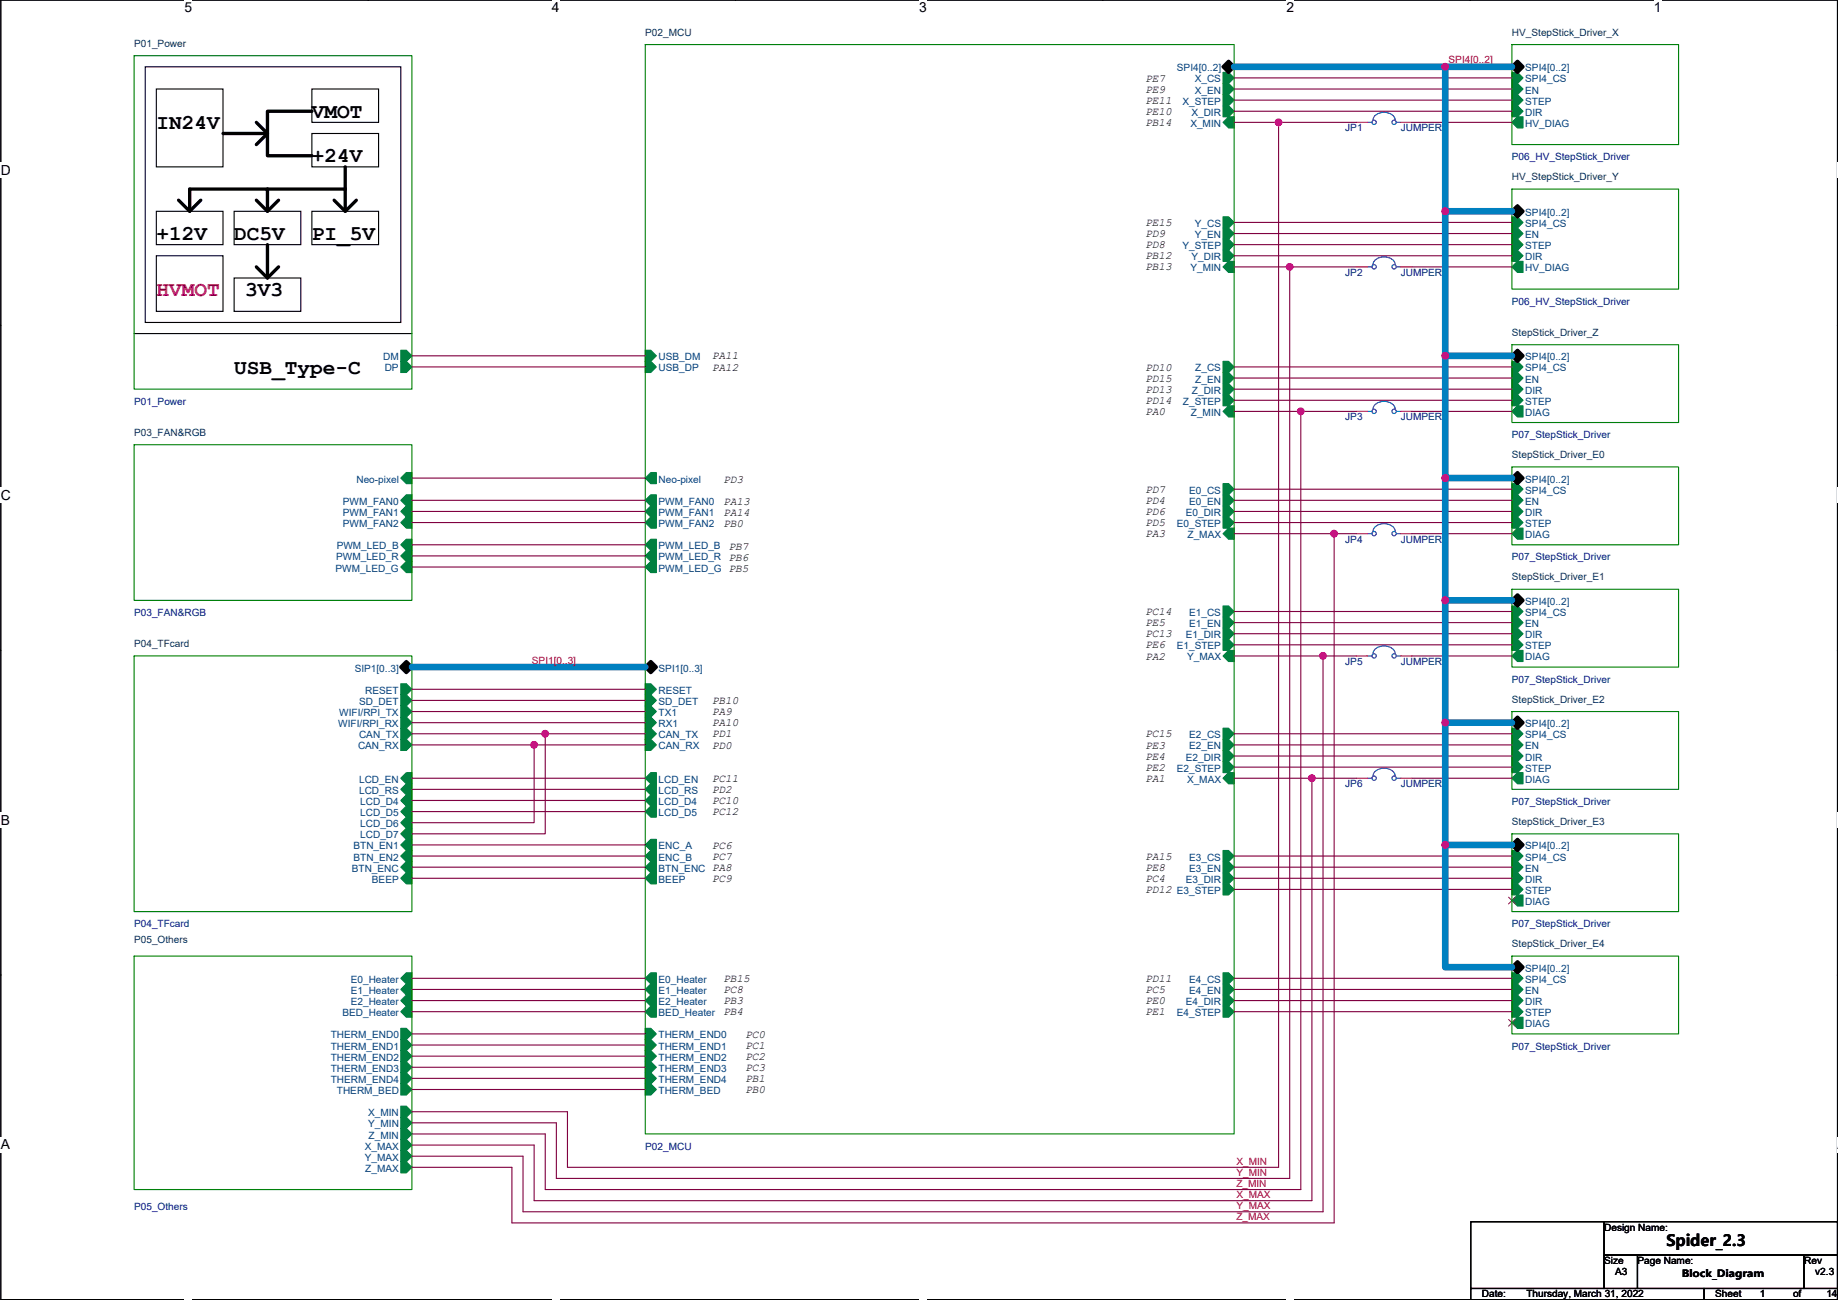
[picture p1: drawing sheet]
<svg xmlns="http://www.w3.org/2000/svg" width="420mm" height="297mm" viewBox="0 0 420 297" stroke-linecap="round" stroke-linejoin="round" font-family="sans-serif">
<path d="M.2 0h419.8v296.9h-419.8z" fill="none" stroke="#000" stroke-width=".25"/>
<g fill="#fff">
<path d="M42.2 0h1.7v3.5h-1.7z"/>
<path d="M42.2 296.9l1.7 .1z"/>
</g>
<path d="M84.1 0h.1M84.1 296.9h.1" fill="none" stroke="#000" stroke-width=".25"/>
<g fill="#fff">
<path d="M126.1 0h1.8v3.5h-1.8z"/>
<path d="M126.1 296.9l1.8 .1z"/>
</g>
<path d="M168.1 0h.1M168.1 296.9h.1" fill="none" stroke="#000" stroke-width=".25"/>
<g fill="#fff">
<path d="M210.1 0h1.7v3.5h-1.7z"/>
<path d="M210.1 296.9l1.7 .1z"/>
</g>
<path d="M252.1 0h.1M252.1 296.9h.1" fill="none" stroke="#000" stroke-width=".25"/>
<g fill="#fff">
<path d="M294.1 0h1.7v3.5h-1.7z"/>
<path d="M294.1 296.9l1.7 .1z"/>
</g>
<path d="M336.1 0h.1M336.1 296.9h.1" fill="none" stroke="#000" stroke-width=".25"/>
<g fill="#fff">
<path d="M378 0h1.8v3.5h-1.8z"/>
<path d="M378 296.9l1.8 .1z"/>
<path d="M.2 37.1h2.3v3.5h-2.3z"/>
<path d="M420 37.1h.2v3.5h-.2z"/>
<path d="M.2 111.4h2.3v3.5h-2.3z"/>
<path d="M420 111.4h.2v3.5h-.2z"/>
</g>
<path d="M.2 74.3h.1M420 74.3h.1" fill="none" stroke="#000" stroke-width=".25"/>
<g fill="#fff">
<path d="M.2 185.6h2.1v3.5h-2.1z"/>
<path d="M420 185.6h.2v3.5h-.2z"/>
</g>
<path d="M.2 148.5h.1M420 148.5h.1" fill="none" stroke="#000" stroke-width=".25"/>
<g fill="#fff">
<path d="M.2 259.8h2.1v3.5h-2.1z"/>
<path d="M420 259.8h.2v3.5h-.2z"/>
</g>
<g fill="none" stroke="#000" stroke-width=".25">
<path d="M33.2 15.3h58.4v58.4h-58.4zM35.7 20.3h15.3v17.8h-15.3zM71.3 20.3h15.2v7.7h-15.2zM71.3 30.5h15.2v7.6h-15.2zM35.7 48.3h15.3v7.6h-15.3zM35.7 58.4h15.3v12.7h-15.3zM53.5 48.3h15.3v7.6h-15.3zM71.3 48.3h15.2v7.6h-15.2zM30.7 76.2h63.5M53.5 63.5h15.3v7.6h-15.3zM.2 222.7h.1M420 222.7h.1"/>
<path d="M336.2 279.2h30.5v15.2h-30.5zM366.7 279.2h53.3v7.6h-53.3zM336.2 294.4h53.4v2.5h-53.4zM366.7 286.8h7.6v7.6h-7.6zM374.3 286.8h38.1v7.6h-38.1zM389.6 294.4h30.4v2.5h-30.4zM412.4 286.8h7.6v7.6h-7.6z"/>
</g>
<path d="M58.6 28l2.5 2.5-2.5 2.5M61.1 30.5v5.1h10.2M71.3 25.4h-10.2v5.1h-10.1M78.9 38.1v10.2M40.8 45.7l2.6 2.6 2.5-2.6M58.6 45.7l2.5 2.6 2.6-2.6M61.1 43.2v5.1M61.1 55.9v7.6M76.4 45.7l2.5 2.6 2.6-2.6M78.9 43.2h-35.5v5.1M58.6 61l2.5 2.5 2.6-2.5" fill="none" stroke="#000" stroke-width=".76"/>
<g fill="#008040" stroke="#008040" stroke-width=".25">
<path d="M91.6 156.2h1.3l1.3 1.3-1.3 1.3h-1.3z" fill-rule="evenodd"/>
<path d="M91.6 158.8h1.3l1.3 1.2-1.3 1.3h-1.3z" fill-rule="evenodd"/>
<path d="M91.6 163.9h1.3l1.3 1.2-1.3 1.3h-1.3z" fill-rule="evenodd"/>
<path d="M91.6 161.3h1.3l1.3 1.3-1.3 1.3h-1.3z" fill-rule="evenodd"/>
<path d="M91.6 166.4h1.3l1.3 1.3-1.3 1.2h-1.3z" fill-rule="evenodd"/>
<path d="M91.6 168.9h1.3l1.3 1.3-1.3 1.3h-1.3z" fill-rule="evenodd"/>
<path d="M91.6 200.7l1.3-1.3h1.3v2.6h-1.3z" fill-rule="evenodd"/>
<path d="M91.6 193.1l1.3-1.3h1.3v2.5h-1.3z" fill-rule="evenodd"/>
<path d="M92.9 176.6h1.3v2.5h-1.3l-1.3-1.3z" fill-rule="evenodd"/>
<path d="M91.6 180.4l1.3-1.3h1.3v2.5h-1.3z" fill-rule="evenodd"/>
<path d="M91.6 195.6l1.3-1.3h1.3v2.6h-1.3z" fill-rule="evenodd"/>
<path d="M92.9 184.2h1.3v2.5h-1.3l-1.3-1.3z" fill-rule="evenodd"/>
<path d="M91.6 182.9l1.3-1.3h1.3v2.6h-1.3z" fill-rule="evenodd"/>
<path d="M91.6 190.5l1.3-1.2h1.3v2.5h-1.3z" fill-rule="evenodd"/>
<path d="M91.6 188l1.3-1.3h1.3v2.6h-1.3z" fill-rule="evenodd"/>
<path d="M91.6 198.1l1.3-1.2h1.3v2.5h-1.3z" fill-rule="evenodd"/>
<path d="M345.6 141h1.3l1.3 1.3-1.3 1.2h-1.3z" fill-rule="evenodd"/>
<path d="M345.6 146.1h1.3l1.3 1.2-1.3 1.3h-1.3z" fill-rule="evenodd"/>
<path d="M345.6 143.5h1.3l1.3 1.3-1.3 1.3h-1.3z" fill-rule="evenodd"/>
<path d="M345.6 138.5h1.3l1.3 1.2-1.3 1.3h-1.3z" fill-rule="evenodd"/>
<path d="M345.6 149.9l1.3-1.3h1.3v2.6h-1.3z" fill-rule="evenodd"/>
<path d="M345.6 224.8h1.3l1.3 1.3-1.3 1.3h-1.3z" fill-rule="evenodd"/>
<path d="M345.6 229.9h1.3l1.3 1.3-1.3 1.2h-1.3z" fill-rule="evenodd"/>
<path d="M345.6 227.4h1.3l1.3 1.2-1.3 1.3h-1.3z" fill-rule="evenodd"/>
<path d="M345.6 222.3h1.3l1.3 1.2-1.3 1.3h-1.3z" fill-rule="evenodd"/>
<path d="M345.6 233.7l1.3-1.3h1.3v2.6h-1.3z" fill-rule="evenodd"/>
<path d="M91.6 223.5l1.3-1.2h1.3v2.5h-1.3z" fill-rule="evenodd"/>
<path d="M91.6 265.5h1.3l1.3 1.2-1.3 1.3h-1.3z" fill-rule="evenodd"/>
<path d="M91.6 226.1l1.3-1.3h1.3v2.6h-1.3z" fill-rule="evenodd"/>
<path d="M91.6 228.6l1.3-1.2h1.3v2.5h-1.3z" fill-rule="evenodd"/>
<path d="M92.9 229.9h1.3v2.5h-1.3l-1.3-1.2z" fill-rule="evenodd"/>
<path d="M91.6 252.8h1.3l1.3 1.2-1.3 1.3h-1.3z" fill-rule="evenodd"/>
<path d="M91.6 255.3h1.3l1.3 1.3-1.3 1.2h-1.3z" fill-rule="evenodd"/>
<path d="M91.6 257.8h1.3l1.3 1.3-1.3 1.3h-1.3z" fill-rule="evenodd"/>
<path d="M91.6 260.4h1.3l1.3 1.2-1.3 1.3h-1.3z" fill-rule="evenodd"/>
<path d="M91.6 262.9h1.3l1.3 1.3-1.3 1.3h-1.3z" fill-rule="evenodd"/>
<path d="M91.6 235h1.3l1.3 1.2-1.3 1.3h-1.3z" fill-rule="evenodd"/>
<path d="M91.6 237.5h1.3l1.3 1.3-1.3 1.3h-1.3z" fill-rule="evenodd"/>
<path d="M91.6 240.1h1.3l1.3 1.2-1.3 1.3h-1.3z" fill-rule="evenodd"/>
<path d="M91.6 242.6h1.3l1.3 1.3-1.3 1.2h-1.3z" fill-rule="evenodd"/>
<path d="M91.6 245.1h1.3l1.3 1.3-1.3 1.3h-1.3z" fill-rule="evenodd"/>
<path d="M91.6 247.7h1.3l1.3 1.2-1.3 1.3h-1.3z" fill-rule="evenodd"/>
<path d="M91.6 80h1.3l1.3 1.3-1.3 1.3h-1.3z" fill-rule="evenodd"/>
<path d="M91.6 82.6h1.3l1.3 1.2-1.3 1.3h-1.3z" fill-rule="evenodd"/>
<path d="M345.6 85.1h1.3l1.3 1.3-1.3 1.3h-1.3z" fill-rule="evenodd"/>
<path d="M345.6 90.2h1.3l1.3 1.3-1.3 1.2h-1.3z" fill-rule="evenodd"/>
<path d="M345.6 87.7h1.3l1.3 1.2-1.3 1.3h-1.3z" fill-rule="evenodd"/>
<path d="M345.6 82.6h1.3l1.3 1.2-1.3 1.3h-1.3z" fill-rule="evenodd"/>
<path d="M345.6 94l1.3-1.3h1.3v2.6h-1.3z" fill-rule="evenodd"/>
<path d="M345.6 168.9h1.3l1.3 1.3-1.3 1.3h-1.3z" fill-rule="evenodd"/>
<path d="M345.6 174h1.3l1.3 1.3-1.3 1.3h-1.3z" fill-rule="evenodd"/>
<path d="M345.6 171.5h1.3l1.3 1.2-1.3 1.3h-1.3z" fill-rule="evenodd"/>
<path d="M345.6 166.4h1.3l1.3 1.3-1.3 1.2h-1.3z" fill-rule="evenodd"/>
<path d="M345.6 177.8l1.3-1.2h1.3v2.5h-1.3z" fill-rule="evenodd"/>
<path d="M345.6 28l1.3-1.3h1.3v2.5h-1.3z" fill-rule="evenodd"/>
<path d="M345.6 19.1h1.3l1.3 1.2-1.3 1.3h-1.3z" fill-rule="evenodd"/>
<path d="M345.6 21.6h1.3l1.3 1.3-1.3 1.3h-1.3z" fill-rule="evenodd"/>
<path d="M345.6 24.2h1.3l1.3 1.2-1.3 1.3h-1.3z" fill-rule="evenodd"/>
<path d="M345.6 16.5h1.3l1.3 1.3-1.3 1.3h-1.3z" fill-rule="evenodd"/>
<path d="M345.6 113.1h1.3l1.3 1.2-1.3 1.3h-1.3z" fill-rule="evenodd"/>
<path d="M345.6 118.1h1.3l1.3 1.3-1.3 1.3h-1.3z" fill-rule="evenodd"/>
<path d="M345.6 115.6h1.3l1.3 1.3-1.3 1.2h-1.3z" fill-rule="evenodd"/>
<path d="M345.6 110.5h1.3l1.3 1.3-1.3 1.3h-1.3z" fill-rule="evenodd"/>
<path d="M345.6 121.9l1.3-1.2h1.3v2.5h-1.3z" fill-rule="evenodd"/>
<path d="M345.6 61l1.3-1.3h1.3v2.6h-1.3z" fill-rule="evenodd"/>
<path d="M345.6 52.1h1.3l1.3 1.3-1.3 1.2h-1.3z" fill-rule="evenodd"/>
<path d="M345.6 54.6h1.3l1.3 1.3-1.3 1.3h-1.3z" fill-rule="evenodd"/>
<path d="M345.6 57.2h1.3l1.3 1.2-1.3 1.3h-1.3z" fill-rule="evenodd"/>
<path d="M345.6 49.6h1.3l1.3 1.2-1.3 1.3h-1.3z" fill-rule="evenodd"/>
<path d="M345.6 196.9h1.3l1.3 1.2-1.3 1.3h-1.3z" fill-rule="evenodd"/>
<path d="M345.6 202h1.3l1.3 1.2-1.3 1.3h-1.3z" fill-rule="evenodd"/>
<path d="M345.6 199.4h1.3l1.3 1.3-1.3 1.3h-1.3z" fill-rule="evenodd"/>
<path d="M345.6 194.3h1.3l1.3 1.3-1.3 1.3h-1.3z" fill-rule="evenodd"/>
<path d="M345.6 205.8l1.3-1.3h1.3v2.5h-1.3z" fill-rule="evenodd"/>
<path d="M147.5 156.2h1.3l1.2 1.3-1.2 1.3h-1.3z" fill-rule="evenodd"/>
<path d="M147.5 82.6h1.3l1.2 1.2-1.2 1.3h-1.3z" fill-rule="evenodd"/>
<path d="M147.5 80h1.3l1.2 1.3-1.2 1.3h-1.3z" fill-rule="evenodd"/>
<path d="M147.5 109.2l1.3-1.2h1.2v2.5h-1.2z" fill-rule="evenodd"/>
<path d="M147.5 129.6l1.3-1.3h1.2v2.5h-1.2z" fill-rule="evenodd"/>
<path d="M147.5 127l1.3-1.2h1.2v2.5h-1.2z" fill-rule="evenodd"/>
<path d="M147.5 124.5l1.3-1.3h1.2v2.6h-1.2z" fill-rule="evenodd"/>
<path d="M147.5 119.4l1.3-1.3h1.2v2.6h-1.2z" fill-rule="evenodd"/>
<path d="M147.5 116.9l1.3-1.3h1.2v2.5h-1.2z" fill-rule="evenodd"/>
<path d="M147.5 114.3l1.3-1.2h1.2v2.5h-1.2z" fill-rule="evenodd"/>
<path d="M147.5 168.9h1.3l1.2 1.3-1.2 1.3h-1.3z" fill-rule="evenodd"/>
<path d="M147.5 166.4h1.3l1.2 1.3-1.2 1.2h-1.3z" fill-rule="evenodd"/>
<path d="M147.5 158.8h1.3l1.2 1.2-1.2 1.3h-1.3z" fill-rule="evenodd"/>
<path d="M147.5 163.9h1.3l1.2 1.2-1.2 1.3h-1.3z" fill-rule="evenodd"/>
<path d="M147.5 161.3h1.3l1.2 1.3-1.2 1.3h-1.3z" fill-rule="evenodd"/>
<path d="M279.6 21.6h1.2l1.3 1.3-1.3 1.3h-1.2z" fill-rule="evenodd"/>
<path d="M279.6 19.1h1.2l1.3 1.2-1.3 1.3h-1.2z" fill-rule="evenodd"/>
<path d="M279.6 16.5h1.2l1.3 1.3-1.3 1.3h-1.2z" fill-rule="evenodd"/>
<path d="M279.6 24.2h1.2l1.3 1.2-1.3 1.3h-1.2z" fill-rule="evenodd"/>
<path d="M279.6 28l1.2-1.3h1.3v2.5h-1.3z" fill-rule="evenodd"/>
<path d="M279.6 52.1h1.2l1.3 1.3-1.3 1.2h-1.2z" fill-rule="evenodd"/>
<path d="M279.6 54.6h1.2l1.3 1.3-1.3 1.3h-1.2z" fill-rule="evenodd"/>
<path d="M279.6 57.2h1.2l1.3 1.2-1.3 1.3h-1.2z" fill-rule="evenodd"/>
<path d="M279.6 49.6h1.2l1.3 1.2-1.3 1.3h-1.2z" fill-rule="evenodd"/>
<path d="M279.6 61l1.2-1.3h1.3v2.6h-1.3z" fill-rule="evenodd"/>
<path d="M279.6 82.6h1.2l1.3 1.2-1.3 1.3h-1.2z" fill-rule="evenodd"/>
<path d="M279.6 85.1h1.2l1.3 1.3-1.3 1.3h-1.2z" fill-rule="evenodd"/>
<path d="M279.6 90.2h1.2l1.3 1.3-1.3 1.2h-1.2z" fill-rule="evenodd"/>
<path d="M279.6 87.7h1.2l1.3 1.2-1.3 1.3h-1.2z" fill-rule="evenodd"/>
<path d="M279.6 94l1.2-1.3h1.3v2.6h-1.3z" fill-rule="evenodd"/>
<path d="M279.6 113.1h1.2l1.3 1.2-1.3 1.3h-1.2z" fill-rule="evenodd"/>
<path d="M279.6 118.1h1.2l1.3 1.3-1.3 1.3h-1.2z" fill-rule="evenodd"/>
<path d="M279.6 115.6h1.2l1.3 1.3-1.3 1.2h-1.2z" fill-rule="evenodd"/>
<path d="M279.6 110.5h1.2l1.3 1.3-1.3 1.3h-1.2z" fill-rule="evenodd"/>
<path d="M279.6 121.9l1.2-1.2h1.3v2.5h-1.3z" fill-rule="evenodd"/>
<path d="M279.6 146.1h1.2l1.3 1.2-1.3 1.3h-1.2z" fill-rule="evenodd"/>
<path d="M279.6 138.5h1.2l1.3 1.2-1.3 1.3h-1.2z" fill-rule="evenodd"/>
<path d="M279.6 149.9l1.2-1.3h1.3v2.6h-1.3z" fill-rule="evenodd"/>
<path d="M279.6 141h1.2l1.3 1.3-1.3 1.2h-1.2z" fill-rule="evenodd"/>
<path d="M279.6 143.5h1.2l1.3 1.3-1.3 1.3h-1.2z" fill-rule="evenodd"/>
<path d="M279.6 166.4h1.2l1.3 1.3-1.3 1.2h-1.2z" fill-rule="evenodd"/>
<path d="M279.6 177.8l1.2-1.2h1.3v2.5h-1.3z" fill-rule="evenodd"/>
<path d="M279.6 171.5h1.2l1.3 1.2-1.3 1.3h-1.2z" fill-rule="evenodd"/>
<path d="M279.6 174h1.2l1.3 1.3-1.3 1.3h-1.2z" fill-rule="evenodd"/>
<path d="M279.6 168.9h1.2l1.3 1.3-1.3 1.3h-1.2z" fill-rule="evenodd"/>
<path d="M279.6 194.3h1.2l1.3 1.3-1.3 1.3h-1.2z" fill-rule="evenodd"/>
<path d="M279.6 196.9h1.2l1.3 1.2-1.3 1.3h-1.2z" fill-rule="evenodd"/>
<path d="M279.6 202h1.2l1.3 1.2-1.3 1.3h-1.2z" fill-rule="evenodd"/>
<path d="M279.6 199.4h1.2l1.3 1.3-1.3 1.3h-1.2z" fill-rule="evenodd"/>
<path d="M279.6 222.3h1.2l1.3 1.2-1.3 1.3h-1.2z" fill-rule="evenodd"/>
<path d="M279.6 227.4h1.2l1.3 1.2-1.3 1.3h-1.2z" fill-rule="evenodd"/>
<path d="M279.6 224.8h1.2l1.3 1.3-1.3 1.3h-1.2z" fill-rule="evenodd"/>
<path d="M279.6 229.9h1.2l1.3 1.3-1.3 1.2h-1.2z" fill-rule="evenodd"/>
<path d="M147.5 226.1l1.3-1.3h1.2v2.6h-1.2z" fill-rule="evenodd"/>
<path d="M147.5 223.5l1.3-1.2h1.2v2.5h-1.2z" fill-rule="evenodd"/>
<path d="M147.5 231.2l1.3-1.3h1.2v2.5h-1.2z" fill-rule="evenodd"/>
<path d="M147.5 228.6l1.3-1.2h1.2v2.5h-1.2z" fill-rule="evenodd"/>
<path d="M147.5 242.6h1.3l1.2 1.3-1.2 1.2h-1.3z" fill-rule="evenodd"/>
<path d="M147.5 240.1h1.3l1.2 1.2-1.2 1.3h-1.3z" fill-rule="evenodd"/>
<path d="M147.5 237.5h1.3l1.2 1.3-1.2 1.3h-1.3z" fill-rule="evenodd"/>
<path d="M147.5 235h1.3l1.2 1.2-1.2 1.3h-1.3z" fill-rule="evenodd"/>
<path d="M147.5 245.1h1.3l1.2 1.3-1.2 1.3h-1.3z" fill-rule="evenodd"/>
<path d="M147.5 247.7h1.3l1.2 1.2-1.2 1.3h-1.3z" fill-rule="evenodd"/>
<path d="M147.5 195.6l1.3-1.3h1.2v2.6h-1.2z" fill-rule="evenodd"/>
<path d="M147.5 193.1l1.3-1.3h1.2v2.5h-1.2z" fill-rule="evenodd"/>
<path d="M147.5 200.7l1.3-1.3h1.2v2.6h-1.2z" fill-rule="evenodd"/>
<path d="M147.5 177.8l1.3-1.2h1.2v2.5h-1.2z" fill-rule="evenodd"/>
<path d="M147.5 185.4l1.3-1.2h1.2v2.5h-1.2z" fill-rule="evenodd"/>
<path d="M147.5 182.9l1.3-1.3h1.2v2.6h-1.2z" fill-rule="evenodd"/>
<path d="M147.5 180.4l1.3-1.3h1.2v2.5h-1.2z" fill-rule="evenodd"/>
<path d="M147.5 198.1l1.3-1.2h1.2v2.5h-1.2z" fill-rule="evenodd"/>
<path d="M91.6 109.2l1.3-1.2h1.3v2.5h-1.3z" fill-rule="evenodd"/>
<path d="M92.9 128.3h1.3v2.5h-1.3l-1.3-1.2z" fill-rule="evenodd"/>
<path d="M91.6 127l1.3-1.2h1.3v2.5h-1.3z" fill-rule="evenodd"/>
<path d="M92.9 123.2h1.3v2.6h-1.3l-1.3-1.3z" fill-rule="evenodd"/>
<path d="M92.9 118.1h1.3v2.6h-1.3l-1.3-1.3z" fill-rule="evenodd"/>
<path d="M91.6 116.9l1.3-1.3h1.3v2.5h-1.3z" fill-rule="evenodd"/>
<path d="M92.9 113.1h1.3v2.5h-1.3l-1.3-1.3z" fill-rule="evenodd"/>
</g>
<g fill="#000" stroke="#000" stroke-width=".76">
<path d="M279.6 15.3l1.2-1.3 1.3 1.3-1.3 1.2z" fill-rule="evenodd"/>
<path d="M345.6 15.3l1.3-1.3 1.3 1.3-1.3 1.2z" fill-rule="evenodd"/>
<path d="M346.9 47l1.3 1.3-1.3 1.3-1.3-1.3z" fill-rule="evenodd"/>
<path d="M345.6 81.3l1.3-1.3 1.3 1.3-1.3 1.3z" fill-rule="evenodd"/>
<path d="M346.9 108l1.3 1.2-1.3 1.3-1.3-1.3z" fill-rule="evenodd"/>
<path d="M346.9 135.9l1.3 1.3-1.3 1.3-1.3-1.3z" fill-rule="evenodd"/>
<path d="M91.6 152.4l1.3-1.2 1.3 1.2-1.3 1.3z" fill-rule="evenodd"/>
<path d="M147.5 152.4l1.3-1.2 1.2 1.2-1.2 1.3z" fill-rule="evenodd"/>
<path d="M346.9 163.9l1.3 1.2-1.3 1.3-1.3-1.3z" fill-rule="evenodd"/>
<path d="M345.6 193.1l1.3-1.3 1.3 1.3-1.3 1.2z" fill-rule="evenodd"/>
<path d="M346.9 219.7l1.3 1.3-1.3 1.3-1.3-1.3z" fill-rule="evenodd"/>
</g>
<g fill="none" stroke="#008000" stroke-width=".25">
<path d="M30.7 12.7h63.5v76.2h-63.5zM147.5 10.2h134.6v248.9h-134.6zM345.6 10.2h38.1v22.8h-38.1zM345.6 43.2h38.1v22.9h-38.1zM345.6 78.8h38.1v17.7h-38.1zM30.7 101.6h63.5v35.6h-63.5zM345.6 106.7h38.1v17.8h-38.1zM345.6 134.6h38.1v17.8h-38.1zM30.7 149.9h63.5v58.4h-63.5zM345.6 162.6h38.1v17.8h-38.1zM345.6 190.5h38.1v17.8h-38.1zM30.7 218.5h63.5v53.3h-63.5z"/>
<path d="M345.6 218.5h38.1v17.7h-38.1z"/>
</g>
<g fill="none" stroke="#00f" stroke-width=".25">
<path d="M312.6 28h1M313.9 27.4a2.65 2.65 0 0 1 3.8-1.5 1.76 1.76 0 0 1 1.2 1.5M319.2 28h1M312.6 61h1M313.9 60.5a2.65 2.65 0 0 1 3.8-1.6 1.76 1.76 0 0 1 1.2 1.6M319.2 61h1M312.6 94h1M313.9 93.5a2.65 2.65 0 0 1 3.8-1.5 1.76 1.76 0 0 1 1.2 1.5M319.2 94h1M312.6 121.9h1M313.9 121.4a2.65 2.65 0 0 1 3.8-1.5 1.76 1.76 0 0 1 1.2 1.5M319.2 121.9h1"/>
<path d="M312.6 149.9h1M313.9 149.4a2.65 2.65 0 0 1 3.8-1.6 1.76 1.76 0 0 1 1.2 1.6M319.2 149.9h1M312.6 177.8h1M313.9 177.3a2.65 2.65 0 0 1 3.8-1.5 1.76 1.76 0 0 1 1.2 1.5M319.2 177.8h1"/>
<circle cx="314.1" cy="27.9" r=".5"/>
<circle cx="318.7" cy="27.9" r=".5"/>
<circle cx="314.1" cy="61" r=".5"/>
<circle cx="318.7" cy="61" r=".5"/>
<circle cx="314.1" cy="94" r=".5"/>
<circle cx="318.7" cy="94" r=".5"/>
<circle cx="314.1" cy="121.9" r=".5"/>
<circle cx="318.7" cy="121.9" r=".5"/>
<circle cx="314.1" cy="149.9" r=".5"/>
<circle cx="318.7" cy="149.9" r=".5"/>
<circle cx="314.1" cy="177.8" r=".5"/>
<circle cx="318.7" cy="177.8" r=".5"/>
</g>
<path d="M310.1 28h2.5M320.2 28h2.6M310.1 61h2.5M320.2 61h2.6M310.1 94h2.5M320.2 94h2.6M310.1 121.9h2.5M320.2 121.9h2.6M310.1 149.9h2.5M320.2 149.9h2.6M310.1 177.8h2.5M320.2 177.8h2.6" fill="none" stroke="#f00" stroke-width=".25"/>
<path d="M344.9 205l1.5 1.5M346.4 205l-1.6 1.5M344.9 232.9l1.5 1.6M346.4 232.9l-1.6 1.6" fill="none" stroke="#804000" stroke-width=".23"/>
<g fill="none" stroke="#800040" stroke-width=".25">
<path d="M282.1 17.8h63.5M282.1 28h10.2M282.1 25.4h63.5M282.1 22.9h63.5M282.1 20.3h63.5M292.3 28v238.7h-162.6v-12.7h-35.5M292.3 28h17.8M322.8 28h22.8M282.1 58.4h63.5M282.1 55.9h63.5M282.1 53.4h63.5M282.1 50.8h63.5"/>
<path d="M282.1 61h12.7M294.8 61v208.3h-167.6v-12.7h-33M294.8 61h15.3M322.8 61h22.8M94.2 81.3h53.3M94.2 83.8h53.3M282.1 94h15.3M282.1 83.8h63.5M282.1 86.4h63.5M282.1 88.9h63.5M282.1 91.5h63.5M297.4 94v177.8h-172.8v-12.7h-30.4"/>
<path d="M297.4 94h12.7M322.8 94h22.8M94.2 114.3h53.3M94.2 116.9h53.3M94.2 119.4h53.3M94.2 109.2h53.3M282.1 111.8h63.5M282.1 114.3h63.5M282.1 116.9h63.5M282.1 119.4h63.5M94.2 124.5h53.3M94.2 127h53.3"/>
<path d="M94.2 129.6h53.3M282.1 121.9h22.9M282.1 139.7h63.5M305 121.9v157.5h-188v-12.7h-22.8M305 121.9h5.1M322.8 121.9h22.8M94.2 157.5h53.3M282.1 149.9h20.3M282.1 142.3h63.5M282.1 144.8h63.5M282.1 147.3h63.5M302.4 149.9v127h-182.8v-12.7h-25.4"/>
<path d="M302.4 149.9h7.7M322.8 149.9h22.8M94.2 167.7h30.4M94.2 177.8h53.3M94.2 160h53.3M94.2 162.6h53.3M94.2 165.1h53.3M94.2 170.2h27.9M147.5 167.7h-22.9v22.8h-30.4M147.5 170.2h-25.4v17.8h-27.9M282.1 177.8h17.8M282.1 167.7h63.5"/>
<path d="M282.1 170.2h63.5M282.1 172.7h63.5M282.1 175.3h63.5M299.9 177.8v96.5h-177.8v-12.7h-27.9M299.9 177.8h10.2M322.8 177.8h22.8M94.2 182.9h53.3M94.2 185.4h53.3M94.2 180.4h53.3M94.2 193.1h53.3M94.2 195.6h53.3M94.2 198.1h53.3"/>
<path d="M282.1 198.1h63.5M282.1 195.6h63.5M94.2 200.7h53.3M282.1 203.2h63.5M282.1 200.7h63.5M94.2 223.5h53.3M94.2 226.1h53.3M94.2 228.6h53.3M94.2 231.2h53.3M94.2 236.2h53.3M94.2 238.8h53.3M282.1 223.5h63.5"/>
<path d="M282.1 226.1h63.5M282.1 228.6h63.5M282.1 231.2h63.5M94.2 241.3h53.3M94.2 243.9h53.3M94.2 246.4h53.3M94.2 248.9h53.3"/>
</g>
<g fill="#f0f" stroke="#f0f" stroke-width=".25">
<circle cx="124.6" cy="167.6" r=".76"/>
<circle cx="122.1" cy="170.2" r=".76"/>
<circle cx="330.4" cy="15.2" r=".76"/>
<circle cx="330.4" cy="81.3" r=".76"/>
<circle cx="330.4" cy="48.3" r=".76"/>
<circle cx="330.4" cy="109.2" r=".76"/>
<circle cx="330.4" cy="137.2" r=".76"/>
<circle cx="330.4" cy="165.1" r=".76"/>
<circle cx="330.4" cy="193" r=".76"/>
<circle cx="294.8" cy="61" r=".76"/>
<circle cx="299.9" cy="177.8" r=".76"/>
<circle cx="302.4" cy="149.9" r=".76"/>
<circle cx="305" cy="121.9" r=".76"/>
<circle cx="297.3" cy="94" r=".76"/>
<circle cx="292.3" cy="27.9" r=".76"/>
</g>
<g fill="none" stroke="#0080c0" stroke-width="1.5">
<path d="M282.1 15.3h48.3M330.4 15.3v33h15.2M330.4 15.3h15.2M330.4 48.3v33h15.2M330.4 81.3v27.9h15.2M330.4 109.2v28M330.4 137.2h15.2M330.4 137.2v27.9M94.2 152.4h53.3M330.4 165.1h15.2M330.4 165.1v28M330.4 193.1h15.2"/>
<path d="M330.4 193.1v27.9h15.2"/>
</g>
<g font-size="4.8">
<text x="35.7" y="29.5">IN24V</text>
<text x="71.3" y="26.9">VMOT</text>
<text x="71.3" y="37.1">+24V</text>
<text x="35.7" y="54.9">+12V</text>
<text x="53.5" y="54.9">DC5V</text>
<text x="71.3" y="54.9">PI_5V</text>
<text x="56.1" y="67.6">3V3</text>
<text x="53.5" y="85.4">USB_Type-C</text>
</g>
<text font-size="4.8" fill="#f00" x="35.7" y="67.6">HVMOT</text>
<text font-size="3.6" x="380.9" y="284.7">Spider_2.3</text>
<g font-size="3.2">
<text x="42.2" y="2.8">5</text>
<text x="126.1" y="2.8">4</text>
<text x="210.1" y="2.8">3</text>
<text x="294.1" y="2.8">2</text>
<text x="378" y="2.8">1</text>
<text x=".2" y="39.9">D</text>
<text x=".2" y="114.2">C</text>
<text x=".2" y="188.4">B</text>
<text x=".2" y="262.6">A</text>
<text x="420" y="262.6">A</text>
</g>
<g font-size="2.5">
<text x="261.8" y="18.6">PE7</text>
<text x="261.8" y="21.2">PE9</text>
<text x="261.8" y="23.7">PE11</text>
<text x="261.8" y="26.2">PE10</text>
<text x="261.8" y="28.8">PB14</text>
<text x="261.8" y="51.6">PE15</text>
<text x="261.8" y="54.2">PD9</text>
<text x="261.8" y="56.7">PD8</text>
<text x="261.8" y="59.3">PB12</text>
<text x="261.8" y="61.8">PB13</text>
<text x="162.7" y="82.1">PA11</text>
<text x="162.7" y="84.7">PA12</text>
<text x="261.8" y="84.7">PD10</text>
<text x="261.8" y="87.2">PD15</text>
<text x="261.8" y="89.7">PD13</text>
<text x="261.8" y="92.3">PD14</text>
<text x="261.8" y="94.8">PA0</text>
<text x="165.3" y="110.3">PD3</text>
<text x="261.8" y="112.6">PD7</text>
<text x="165.3" y="115.4">PA13</text>
<text x="165.3" y="117.9">PA14</text>
<text x="261.8" y="115.1">PD4</text>
<text x="261.8" y="117.7">PD6</text>
<text x="165.3" y="120.5">PB0</text>
<text x="166.5" y="125.6">PB7</text>
<text x="261.8" y="120.2">PD5</text>
<text x="261.8" y="122.8">PA3</text>
<text x="261.8" y="140.5">PC14</text>
<text x="261.8" y="143.1">PE5</text>
<text x="261.8" y="148.2">PE6</text>
<text x="261.8" y="145.6">PC13</text>
<text x="261.8" y="150.7">PA2</text>
<text x="162.7" y="160.9">PB10</text>
<text x="162.7" y="163.4">PA9</text>
<text x="162.7" y="165.9">PA10</text>
<text x="162.7" y="171">PD0</text>
<text x="162.7" y="168.5">PD1</text>
<text x="261.8" y="168.5">PC15</text>
<text x="261.8" y="171">PE3</text>
<text x="261.8" y="173.6">PE4</text>
<text x="162.7" y="178.6">PC11</text>
<text x="261.8" y="176.1">PE2</text>
<text x="261.8" y="178.6">PA1</text>
<text x="162.7" y="181.2">PD2</text>
<text x="162.7" y="183.7">PC10</text>
<text x="162.7" y="186.3">PC12</text>
<text x="162.7" y="193.9">PC6</text>
<text x="162.7" y="196.4">PC7</text>
<text x="261.8" y="196.4">PA15</text>
<text x="162.7" y="201.5">PC9</text>
<text x="261.8" y="199">PE8</text>
<text x="261.8" y="201.5">PC4</text>
<text x="261.8" y="204">PD12 E3_STEP</text>
<text x="165.3" y="224.4">PB15</text>
<text x="165.3" y="226.9">PC8</text>
<text x="261.8" y="224.4">PD11</text>
<text x="261.8" y="226.9">PC5</text>
<text x="165.3" y="229.4">PB3</text>
<text x="165.3" y="232">PB4</text>
<text x="261.8" y="229.4">PE0</text>
<text x="261.8" y="232">PE1</text>
<text x="170.4" y="237.1">PC0</text>
<text x="170.4" y="239.6">PC1</text>
<text x="170.4" y="242.1">PC2</text>
<text x="170.4" y="244.7">PC3</text>
<text x="170.4" y="247.2">PB1</text>
<text x="170.4" y="249.8">PB0</text>
</g>
<g font-size="2.3" fill="#004040">
<text x="30.7" y="10.7">P01_Power</text>
<text x="147.5" y="8.2">P02_MCU</text>
<text x="345.6" y="8.2">HV_StepStick_Driver_X</text>
<text x="345.6" y="41.2">HV_StepStick_Driver_Y</text>
<text x="345.6" y="76.8">StepStick_Driver_Z</text>
<text x="30.7" y="99.6">P03_FAN&amp;RGB</text>
<text x="345.6" y="104.7">StepStick_Driver_E0</text>
<text x="345.6" y="132.6">StepStick_Driver_E1</text>
<text x="30.7" y="147.9">P04_TFcard</text>
<text x="345.6" y="160.6">StepStick_Driver_E2</text>
<text x="345.6" y="188.5">StepStick_Driver_E3</text>
<text x="30.7" y="215.4">P05_Others</text>
<text x="345.6" y="216.5">StepStick_Driver_E4</text>
</g>
<g font-size="2.3" fill="#004080">
<text x="269" y="16.3">SPI4[0..2]</text>
<text x="348.7" y="16.3">SPI4[0..2]</text>
<text x="270.3" y="23.9">X_STEP</text>
<text x="273.1" y="21.4">X_EN</text>
<text x="273.1" y="18.8">X_CS</text>
<text x="348.7" y="21.4">EN</text>
<text x="348.7" y="23.9">STEP</text>
<text x="348.7" y="18.8">SPI4_CS</text>
<text x="272.1" y="29">X_MIN</text>
<text x="272.3" y="26.5">X_DIR</text>
<text x="348.7" y="29">HV_DIAG</text>
<text x="348.7" y="26.5">DIR</text>
<text x="273.1" y="51.9">Y_CS</text>
<text x="348.7" y="51.9">SPI4_CS</text>
<text x="348.7" y="49.3">SPI4[0..2]</text>
<text x="270.3" y="56.9">Y_STEP</text>
<text x="272.4" y="59.5">Y_DIR</text>
<text x="273.1" y="54.4">Y_EN</text>
<text x="348.7" y="54.4">EN</text>
<text x="348.7" y="56.9">STEP</text>
<text x="348.7" y="59.5">DIR</text>
<text x="272.1" y="62">Y_MIN</text>
<text x="348.7" y="62">HV_DIAG</text>
<text x="87.6" y="82.3">DM</text>
<text x="150.5" y="82.3">USB_DM</text>
<text x="348.7" y="82.3">SPI4[0..2]</text>
<text x="87.9" y="84.9">DP</text>
<text x="150.5" y="84.9">USB_DP</text>
<text x="272.5" y="90">Z_DIR</text>
<text x="273.2" y="84.9">Z_CS</text>
<text x="273.2" y="87.4">Z_EN</text>
<text x="348.7" y="87.4">EN</text>
<text x="348.7" y="90">DIR</text>
<text x="348.7" y="84.9">SPI4_CS</text>
<text x="270.4" y="92.5">Z_STEP</text>
<text x="272.2" y="95">Z_MIN</text>
<text x="348.7" y="92.5">STEP</text>
<text x="348.7" y="95">DIAG</text>
<text x="81.5" y="110.3">Neo-pixel</text>
<text x="150.5" y="110.3">Neo-pixel</text>
<text x="271.8" y="112.8">E0_CS</text>
<text x="348.7" y="112.8">SPI4_CS</text>
<text x="348.7" y="110.3">SPI4[0..2]</text>
<text x="78.4" y="117.9">PWM_FAN1</text>
<text x="78.4" y="115.4">PWM_FAN0</text>
<text x="150.5" y="117.9">PWM_FAN1</text>
<text x="150.5" y="115.4">PWM_FAN0</text>
<text x="271.1" y="117.9">E0_DIR</text>
<text x="271.8" y="115.4">E0_EN</text>
<text x="348.7" y="115.4">EN</text>
<text x="348.7" y="117.9">DIR</text>
<text x="77" y="125.5">PWM_LED_B</text>
<text x="78.4" y="120.4">PWM_FAN2</text>
<text x="150.5" y="125.5">PWM_LED_B</text>
<text x="150.5" y="120.4">PWM_FAN2</text>
<text x="269" y="120.4">E0_STEP</text>
<text x="271.5" y="123">Z_MAX</text>
<text x="348.7" y="120.4">STEP</text>
<text x="348.7" y="123">DIAG</text>
<text x="76.7" y="130.6">PWM_LED_G</text>
<text x="76.8" y="128.1">PWM_LED_R</text>
<text x="150.5" y="130.6">PWM_LED_G PB5</text>
<text x="150.5" y="128.1">PWM_LED_R PB6</text>
<text x="271.8" y="140.8">E1_CS</text>
<text x="271.8" y="143.3">E1_EN</text>
<text x="348.7" y="143.3">EN</text>
<text x="348.7" y="140.8">SPI4_CS</text>
<text x="348.7" y="138.2">SPI4[0..2]</text>
<text x="269" y="148.4">E1_STEP</text>
<text x="271.1" y="145.8">E1_DIR</text>
<text x="348.7" y="148.4">STEP</text>
<text x="348.7" y="145.8">DIR</text>
<text x="81.1" y="153.5">SIP1[0..3]</text>
<text x="150.5" y="153.5">SPI1[0..3]</text>
<text x="271.4" y="150.9">Y_MAX</text>
<text x="348.7" y="150.9">DIAG</text>
<text x="82.1" y="161.1">SD_DET</text>
<text x="83.5" y="158.5">RESET</text>
<text x="150.5" y="158.5">RESET</text>
<text x="150.5" y="161.1">SD_DET</text>
<text x="77.3" y="166.2">WIFI/RPI_RX</text>
<text x="77.6" y="163.6">WIFI/RPI_TX</text>
<text x="150.5" y="166.2">RX1</text>
<text x="150.5" y="163.6">TX1</text>
<text x="348.7" y="166.2">SPI4[0..2]</text>
<text x="81.8" y="171.2">CAN_RX</text>
<text x="82.1" y="168.7">CAN_TX</text>
<text x="150.5" y="171.2">CAN_RX</text>
<text x="150.5" y="168.7">CAN_TX</text>
<text x="271.1" y="173.8">E2_DIR</text>
<text x="271.8" y="168.7">E2_CS</text>
<text x="271.8" y="171.2">E2_EN</text>
<text x="348.7" y="171.2">EN</text>
<text x="348.7" y="173.8">DIR</text>
<text x="348.7" y="168.7">SPI4_CS</text>
<text x="82.1" y="178.9">LCD_EN</text>
<text x="150.5" y="178.9">LCD_EN</text>
<text x="269" y="176.3">E2_STEP</text>
<text x="271.3" y="178.9">X_MAX</text>
<text x="348.7" y="176.3">STEP</text>
<text x="348.7" y="178.9">DIAG</text>
<text x="82.1" y="181.4">LCD_RS</text>
<text x="82.3" y="183.9">LCD_D4</text>
<text x="150.5" y="183.9">LCD_D4</text>
<text x="150.5" y="181.4">LCD_RS</text>
<text x="82.3" y="186.5">LCD_D5</text>
<text x="82.3" y="191.6">LCD_D7</text>
<text x="82.3" y="189">LCD_D6</text>
<text x="150.5" y="186.5">LCD_D5</text>
<text x="80.8" y="194.1">BTN_EN1</text>
<text x="80.8" y="196.6">BTN_EN2</text>
<text x="150.5" y="196.6">ENC_B</text>
<text x="150.5" y="194.1">ENC_A</text>
<text x="271.8" y="196.6">E3_CS</text>
<text x="348.7" y="196.6">SPI4_CS</text>
<text x="348.7" y="194.1">SPI4[0..2]</text>
<text x="80.4" y="199.2">BTN_ENC</text>
<text x="85" y="201.7">BEEP</text>
<text x="150.5" y="201.7">BEEP</text>
<text x="150.5" y="199.2">BTN_ENC PA8</text>
<text x="271.1" y="201.7">E3_DIR</text>
<text x="271.8" y="199.2">E3_EN</text>
<text x="348.7" y="199.2">EN</text>
<text x="348.7" y="201.7">DIR</text>
<text x="348.7" y="204.3">STEP</text>
<text x="348.7" y="206.8">DIAG</text>
<text x="80.2" y="224.6">E0_Heater</text>
<text x="80.2" y="227.1">E1_Heater</text>
<text x="150.5" y="227.1">E1_Heater</text>
<text x="150.5" y="224.6">E0_Heater</text>
<text x="271.8" y="224.6">E4_CS</text>
<text x="271.8" y="227.1">E4_EN</text>
<text x="348.7" y="227.1">EN</text>
<text x="348.7" y="224.6">SPI4_CS</text>
<text x="348.7" y="222">SPI4[0..2]</text>
<text x="78.3" y="232.2">BED_Heater</text>
<text x="80.2" y="229.7">E2_Heater</text>
<text x="150.5" y="232.2">BED_Heater</text>
<text x="150.5" y="229.7">E2_Heater</text>
<text x="269" y="232.2">E4_STEP</text>
<text x="271.1" y="229.7">E4_DIR</text>
<text x="348.7" y="232.2">STEP</text>
<text x="348.7" y="229.7">DIR</text>
<text x="75.6" y="237.3">THERM_END0</text>
<text x="75.6" y="239.8">THERM_END1</text>
<text x="150.5" y="239.8">THERM_END1</text>
<text x="150.5" y="237.3">THERM_END0</text>
<text x="348.7" y="234.7">DIAG</text>
<text x="75.6" y="242.4">THERM_END2</text>
<text x="75.6" y="244.9">THERM_END3</text>
<text x="150.5" y="244.9">THERM_END3</text>
<text x="150.5" y="242.4">THERM_END2</text>
<text x="75.6" y="247.4">THERM_END4</text>
<text x="77" y="250">THERM_BED</text>
<text x="150.5" y="247.4">THERM_END4</text>
<text x="150.5" y="250">THERM_BED</text>
<text x="84.1" y="255.1">X_MIN</text>
<text x="84.2" y="257.6">Y_MIN</text>
<text x="83.4" y="262.7">X_MAX</text>
<text x="84.3" y="260.1">Z_MIN</text>
<text x="83.4" y="265.2">Y_MAX</text>
<text x="83.5" y="267.8">Z_MAX</text>
</g>
<g font-size="2.3" fill="#f00">
<text x="331.1" y="14.5">SPI4[0..2]</text>
<text x="121.6" y="151.7">SPI1[0..3]</text>
<text x="282.6" y="266.1">X_MIN</text>
<text x="282.6" y="268.6">Y_MIN</text>
<text x="282.6" y="271.2">Z_MIN</text>
<text x="282.6" y="273.7">X_MAX</text>
<text x="282.6" y="276.3">Y_MAX</text>
<text x="282.6" y="278.8">Z_MAX</text>
</g>
<g font-size="2.3" fill="#000080">
<text x="307.5" y="30">JP1</text>
<text x="320.2" y="30">JUMPER</text>
<text x="345.6" y="36.6">P06_HV_StepStick_Driver</text>
<text x="307.5" y="63">JP2</text>
<text x="320.2" y="63">JUMPER</text>
<text x="345.6" y="69.6">P06_HV_StepStick_Driver</text>
<text x="30.7" y="92.5">P01_Power</text>
<text x="307.5" y="96.1">JP3</text>
<text x="320.2" y="96.1">JUMPER</text>
<text x="345.6" y="100.1">P07_StepStick_Driver</text>
<text x="307.5" y="124">JP4</text>
<text x="320.2" y="124">JUMPER</text>
<text x="345.6" y="128.1">P07_StepStick_Driver</text>
<text x="30.7" y="140.8">P03_FAN&amp;RGB</text>
<text x="307.5" y="151.9">JP5</text>
<text x="320.2" y="151.9">JUMPER</text>
<text x="345.6" y="156">P07_StepStick_Driver</text>
<text x="307.5" y="179.9">JP6</text>
<text x="320.2" y="179.9">JUMPER</text>
<text x="345.6" y="183.9">P07_StepStick_Driver</text>
<text x="30.7" y="211.9">P04_TFcard</text>
<text x="345.6" y="211.9">P07_StepStick_Driver</text>
<text x="345.6" y="239.8">P07_StepStick_Driver</text>
<text x="147.5" y="262.7">P02_MCU</text>
<text x="30.7" y="276.4">P05_Others</text>
</g>
<g font-size="2.3">
<text x="366.7" y="281.2">Design Name:</text>
<text x="366.7" y="288.8">Size</text>
<text x="369.2" y="291.4">A3</text>
<text x="374.3" y="288.8">Page Name:</text>
<text x="384.5" y="291.7">Block_Diagram</text>
<text x="412.4" y="288.8">Rev</text>
<text x="415" y="291.4">v2.3</text>
<text x="338.8" y="296.5">Date:</text>
<text x="348.9" y="296.5">Thursday, March 31, 2022</text>
<text x="392.1" y="296.5">Sheet</text>
<text x="402.3" y="296.5">1</text>
<text x="409.9" y="296.5">of</text>
<text x="417.5" y="296.5">14</text>
</g>
</svg>
